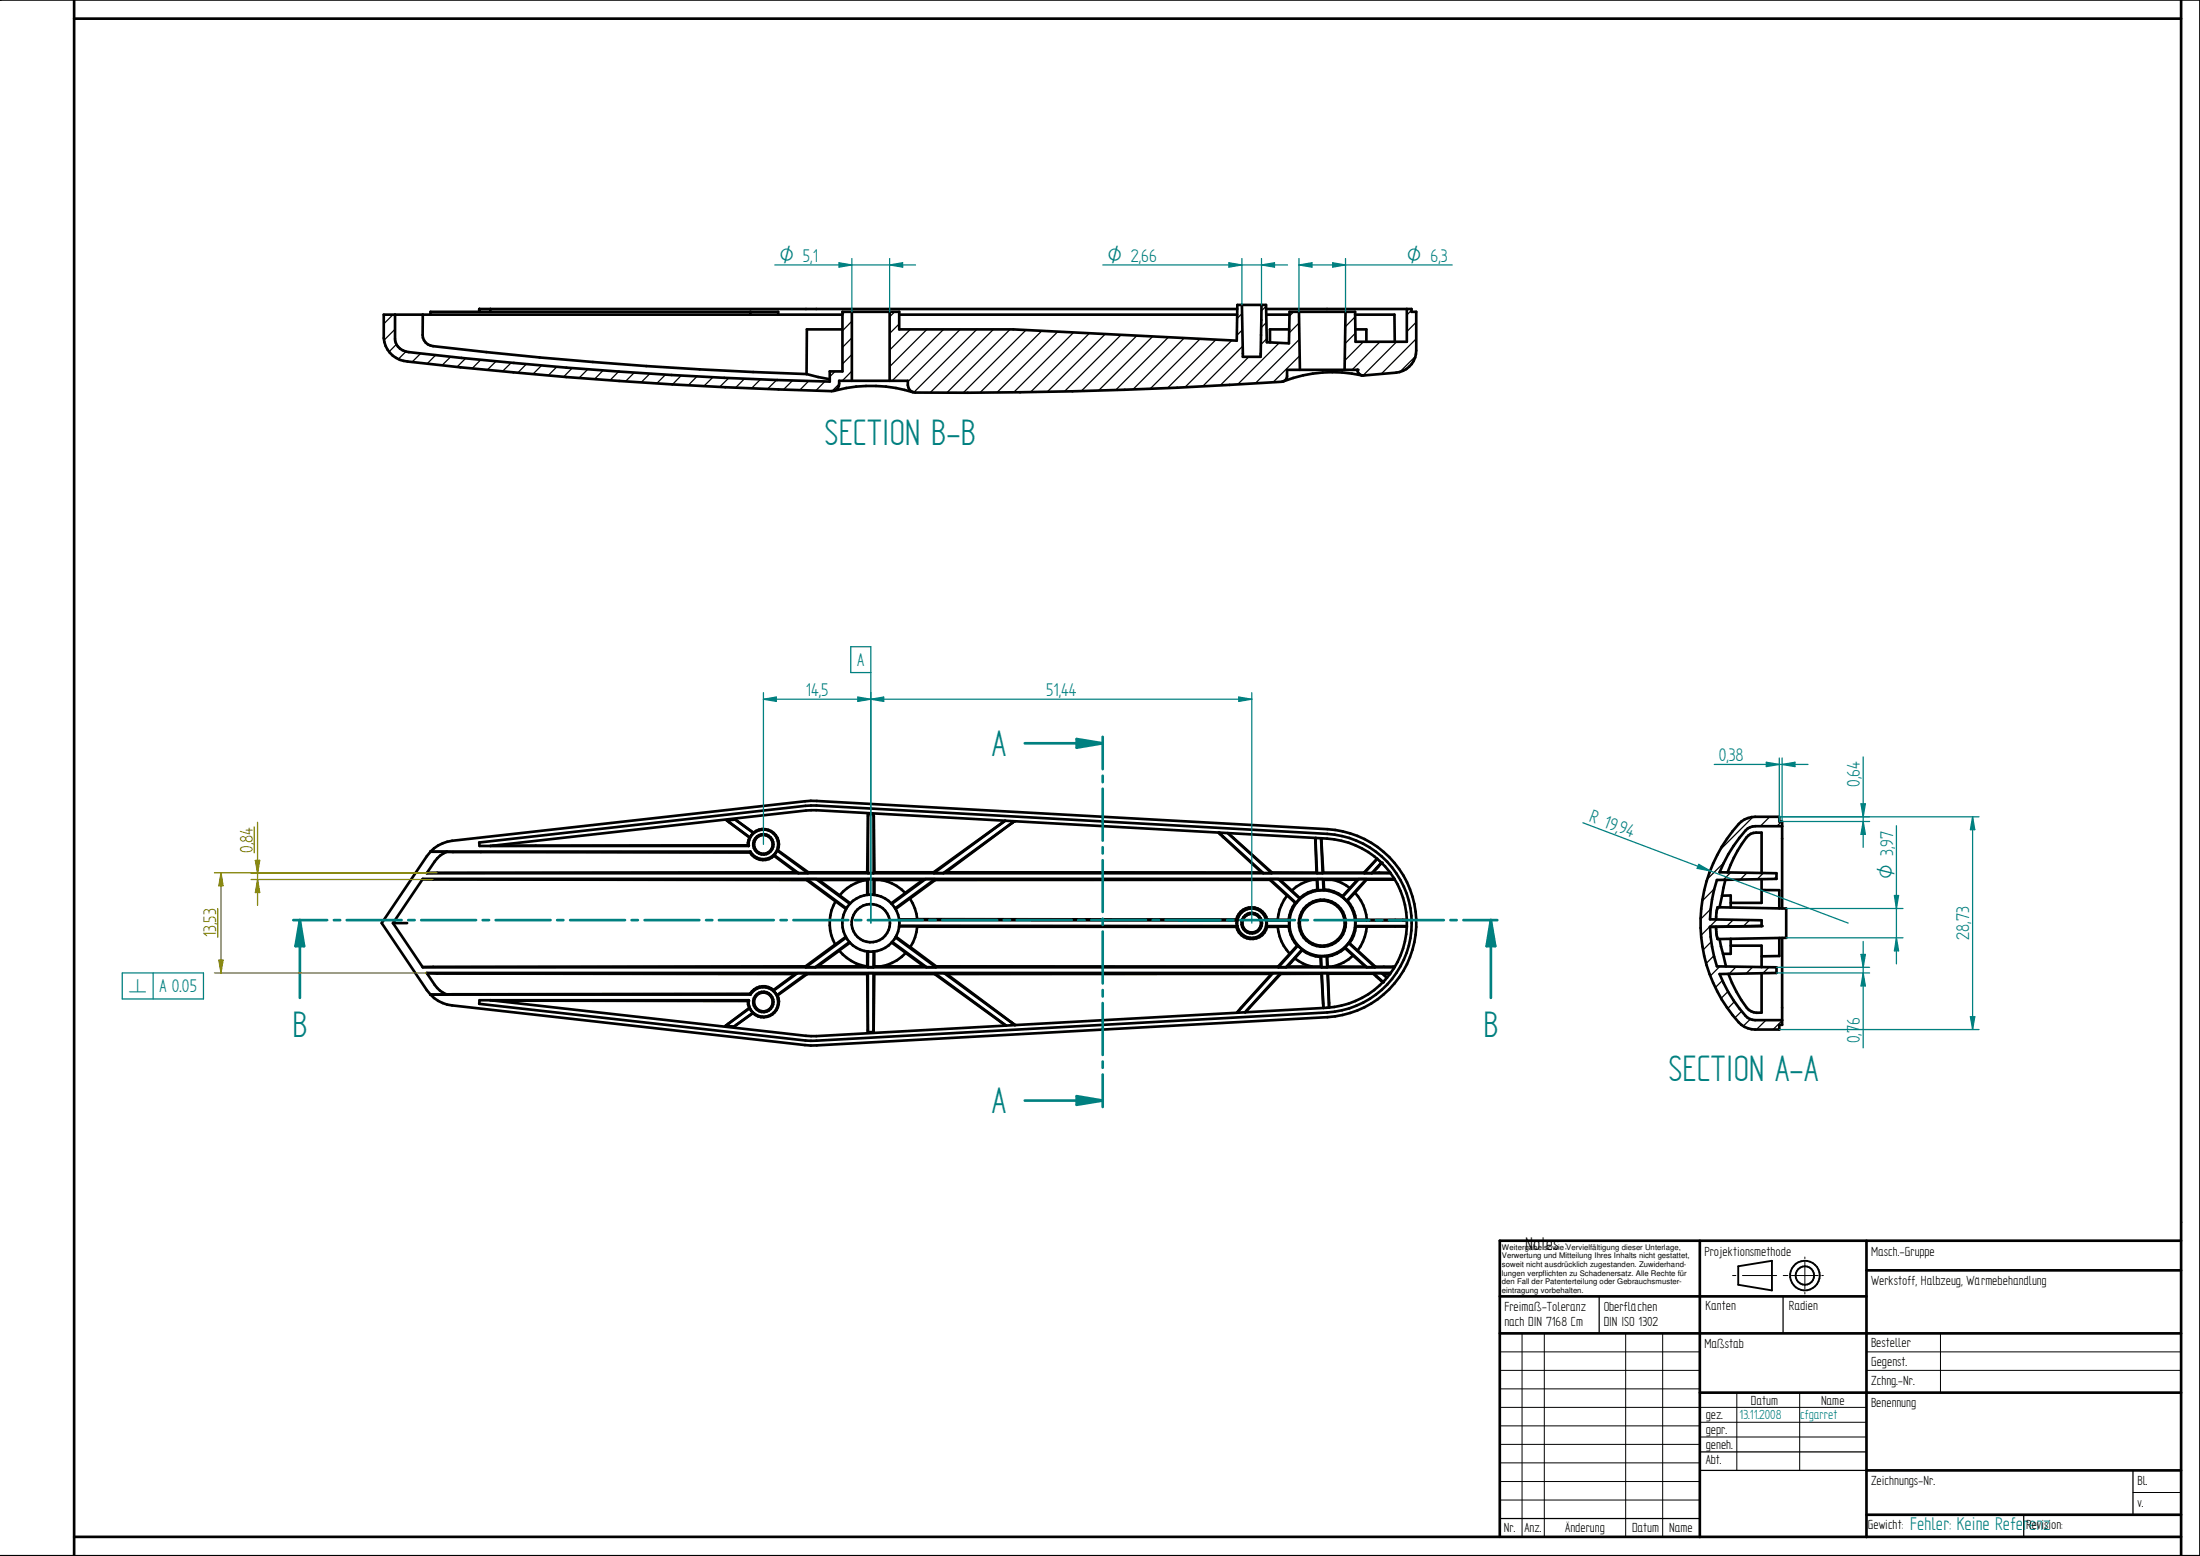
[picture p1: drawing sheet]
<svg xmlns="http://www.w3.org/2000/svg" width="594mm" height="420mm" viewBox="0 0 594 420" stroke-linecap="round" stroke-linejoin="round" font-family="sans-serif">
<g fill="none" stroke="#000" stroke-width=".72">
<path d="M20 0v420M20 5h569M589 0v420M235.9 219.9l-1.5-.1v16M235.9 219.9l.2 15.6M235.9 219.9v15.9M114.1 237.4l103.7 .2M120.6 230l81.9 .2M132.4 228.4l86.6-9.6 139.3 7.6a22.9 22.9 0 0 1 21.6 22.9 22.9 22.9 0 0 1-21.6 22.8l-139.3 7.7-86.6-9.7M196.3 221.5l6.1 4.6M196.3 221.5l6.2 4.6M198.6 221.3l-2.3 .2"/>
<path d="M198.6 221.3l4.8 3.5M198.6 221.3l4.8 3.6M202 228.3l.2 .1M202.2 228.4a4 4 0 0 1 5.1-4.2 4 4 0 0 1 2 6.4 4 4 0 0 1-6.7-.6M202.2 228.4h-72.7l-.1-.9 89.6-10 139.4 7.7a24.1 24.1 0 0 1 22.8 24.1 24.1 24.1 0 0 1-22.8 24.1l-139.4 7.7-89.6-10 .1-1h72.7M202.4 226.1h.1M202.4 226.1l-.5 2.2-68.9 .1M202.5 230.2a4.2 4.2 0 0 0 6.5 .9M202.6 230h-86.4a9.6 9.6 0 0 1 5.9-3l96.8-10.8 139.6 7.7a25.4 25.4 0 0 1 24 25.4 25.4 25.4 0 0 1-24 25.4l-139.6 7.6-96.8-10.8a9.3 9.3 0 0 1-5.9-2.9M202.6 230l-.1 .2M203.4 224.8v.1M203.4 224.9l-.9 1.2"/>
<path d="M203.4 224.8a4.2 4.2 0 0 1 5.2-.1 4.2 4.2 0 0 1 1.5 4.9M209 230.9v.2M209 231.1l6 4.4M209.9 229.7l-.9 1.2 6.6 4.9M209.9 229.7l8.3 6.1M210.1 229.6l-.2 .1M210.1 229.6l8.2 5.9M215 235.5l-99.7 .2M215 235.5l.6 .3M215.6 235.8h2.6M217.8 237.6l7.8 5.8M217.9 237.4l10.7 7.9"/>
<path d="M217.9 237.4h2.5M217.9 237.4l-.1 .2M218.3 235.5l-.1 .3M218.3 235.5h15.9M220.4 237.4l.7 .2M220.4 237.4l9.1 6.7M221.1 237.6h12.7M221.1 237.6l5.6 4.2M234.2 237.6a11.4 11.4 0 0 0-7.5 4.2M234.2 237.6v4M234.2 235.5l.2 .3M234.4 237.4v4.2"/>
<path d="M234.4 220.4l-.2 15.1M234.4 237.4h1.5M234.4 237.4l-.2 .2M234.4 235.8h1.5M235.9 237.4v4.2M235.9 237.4l.2 .2M236.1 237.6a10.8 10.8 0 0 1 8.4 3.5M236.1 237.6v4M236.1 235.5h16M236.1 235.5l-.2 .3M238 237.6h11.2M249.2 237.6l-8.5 6.3"/>
<path d="M249.9 237.4l-9.1 6.7M249.9 237.4h2.6M249.9 237.4l-.7 .2M252.1 235.5l19.3-13.9-19.2 14.2M252.1 235.5l.1 .3M252.2 235.8h2.6M252.5 237.4l-10.8 7.9M252.5 237.4l.1 .2M252.6 237.6l-10.8 7.8M255.4 235.5l85.3 .1M255.4 235.5l-.6 .3M273.8 221.8l-18.4 13.7"/>
<path d="M273.8 221.8l-19 14M329.1 224.9l11.6 10.7M329.1 224.8l12 11M331.5 225l11.9 10.8M331.6 225l11.8 10.6M340.7 235.6l.4 .2M341.1 235.8h2.3M342.9 237.6l4.6 4.3M342.9 237.6h-90.3M342.9 237.4l7.1 6.4M342.9 237.4h2.3M342.9 237.4v.2"/>
<path d="M343.4 235.6v.2M343.4 235.6h12.1M345.2 237.4l5.8 5.3M345.2 237.4l.4 .2M345.6 237.6l3.2 2.9M345.6 237.6h10M354.2 237.6a11.7 11.7 0 0 0-5.4 2.9M355.2 226.4l.3 9.2M355.2 226.3l.4 9.5M355.5 235.6l.1 .2M355.6 237.6l.1 2.6M355.6 235.8h1.6"/>
<path d="M355.7 237.4l.2 3M355.7 237.4h1.5M355.7 237.4l-.1 .2M356.7 226.4l.5 9.4M356.8 226.4l.5 9.2M357.2 237.4l.2 2.9M357.2 237.4l.2 .2M357.3 235.6l-.1 .2M357.3 235.6h11M357.4 237.6l.1 2.6M357.4 237.6h2.5M359.9 237.6a11.3 11.3 0 0 1 4.6 2.2"/>
<path d="M366.6 237.5l-4.1 4.5M366.6 237.5l-6.7 .1M366.9 237.4l-4.4 4.8M366.9 237.4h2.1M366.9 237.4l-.3 .1M368.3 235.6l3.6-3.7-3.5 3.9M368.3 235.6l.1 .2M368.4 235.8h2.1M369 237.4v.1M369 237.4l-5.3 5.8M369 237.5l-3.1 3.5M370.7 235.6l-.2 .2"/>
<path d="M370.7 235.6l4.7 .1M373 233l-2.3 2.6M373 232.9l-2.5 2.9M375.5 235.8h-260.3a11.3 11.3 0 0 1 5.5-5.8h-4.5l-.9 1.2-12.2 18.1 12.2 18.1 .9 1.2M376.5 237.3h-262.3l-8.1 12M376.6 237.5h-7.6M106.1 249.3h3.8M106.1 249.3l8.1 11.9h262.3M225.5 255l-8 5.9M225.6 243.4a11.8 11.8 0 0 0-.1 11.7M225.6 243.4l2.9 2M226.6 256.7l-5.8 4.2"/>
<path d="M226.7 241.8l2.9 2.1M228.4 253l-2.9 2.1M228.5 253.2l-10.9 8M229.4 254.4l-9.2 6.8M229.5 244.1a7.7 7.7 0 0 0 .4 10.8 7.7 7.7 0 0 0 10.9-.4M229.5 244.1a7.7 7.7 0 0 1 11.3 0M229.5 254.6l-2.9 2.1a11.8 11.8 0 0 0 7.6 4.2M234.2 256.9v4M234.4 256.9v4.3M235.9 256.9v4.3M236.1 256.9v4M240.8 244.1a7.6 7.6 0 0 1 0 10.4"/>
<path d="M240.8 254.5l8.7 6.4M240.9 254.3l9.3 6.9M241.8 253.1l10.9 8.1M242.8 250.1h4.9a11.6 11.6 0 0 1-1.9 5.7l-3.9-2.9M242.8 248.2l91 .1M242.8 248.5h91.2v1.6l-91.2-.1M244.6 257.3a10.9 10.9 0 0 1-8.5 3.6M245.7 242.6a12.1 12.1 0 0 1 2 5.6M245.8 255.7l7 5.2M247.7 250.2l86.1 .1a4.3 4.3 0 0 0 4.2 3.3 4.3 4.3 0 0 0 4.2-3.3h2.9M333.8 248.3l.2 .2M333.8 248.3a4.3 4.3 0 0 1 4.2-3.3 4.3 4.3 0 0 1 4.2 3.3h2.9"/>
<path d="M334 250.1l-.1 .1M342 250.1h6.1M342 248.5h6.1M342 250.1l.1 .1M342 248.5v1.6M342.1 248.4l-.1 .1M348 250.2h-3a12.2 12.2 0 0 0 3.3 7.4M348 250.2a9.7 9.7 0 0 0 2.3 5.2M348 248.4l.1 .1M348.1 250.1l-.1 .1M348.1 248.5v1.6M348.3 257.6l-3.2 3.4"/>
<path d="M348.8 240.5l2.2 2M349.7 258.8l-2 2.2M349.8 243.8l-2.2-2a12.7 12.7 0 0 0-2.6 6.6h3M349.8 243.8a9.5 9.5 0 0 0-1.8 4.6M349.8 243.8h.2M350.3 255.4h.2M350.3 255.4l-2 2.2M350.5 255.4l1.1 1M350.5 255.4l-5.3 5.8M351 242.7l-1 1.1M351 242.5v.2M351.6 256.6l-2 2.2a11.5 11.5 0 0 0 4.6 2.2"/>
<path d="M351.6 256.6a9.5 9.5 0 0 0 5 1.8M351.6 256.4v.2M351.6 256.4l-4.3 4.8M355.7 240.2a8.8 8.8 0 0 0-4.7 2.3M355.7 240.2l.2 .2M356.6 258.4l.1 2.6M356.7 258.2l-.1 .2M356.7 258.2l.2 3M357.4 240.3l-1.5 .1M357.5 240.2a9.5 9.5 0 0 1 5 1.8M357.5 240.2l-.1 .1M358.3 258.2h-1.6"/>
<path d="M358.3 258.2l.1 .1M358.3 258.2l.1 3M358.4 258.3l.1 2.7M362.5 242.2l1.2 1M362.5 242v.2M363.2 256a9.6 9.6 0 0 1-4.8 2.3M363.2 256l2.2 2M363.2 255.8v.2M363.2 255.8l5.9 5.4M363.7 243.2h.2M363.9 243.2a9.6 9.6 0 0 1 2.2 5.2M364.2 254.7l-1 1.1"/>
<path d="M364.2 254.7h.2M364.2 254.7l7.1 6.5M364.4 254.7l2.2 2M365.4 258a11.5 11.5 0 0 1-5.5 3M365.4 258l3.3 3M365.9 241a11.9 11.9 0 0 1 3.2 7.4M365.9 241l-2 2.2M366 248.5v1.6M366 250.1l.1 .1M366 250.1h13.9M366 248.5h13.9M366.1 248.4h13.8"/>
<path d="M366.1 250.2h3a12.4 12.4 0 0 1-2.5 6.5M366.1 250.2a8.6 8.6 0 0 1-1.7 4.5M366.1 248.4l-.1 .1M366.6 256.7l4.8 4.3M379.9 250.1l-10.8 .1M115.3 262.8l99.4 .2M116.2 268.6h86.4M133 270.2l68.9 .1 .4 1.9M196 277l2.2 .2M202.2 270.1l-.2 .2M202.3 272.2h.1M202.3 272.2l-6.3 4.8"/>
<path d="M202.4 272.2l-6.4 4.8M202.4 272.2l.9 1.3M202.5 268.4l-81.9 .1M202.5 268.4l.1 .2M202.6 268.6a4 4 0 0 1 6.7-.7 4 4 0 0 1-2 6.4 4 4 0 0 1-5.1-4.2M203.3 273.6l-5.1 3.6M203.3 273.5l-5.1 3.7M203.3 273.5v.1M208.9 267.3v.2M208.9 267.3a4.2 4.2 0 0 0-6.4 1.1M208.9 267.5l.9 1.2M209.8 268.7l.2 .1"/>
<path d="M210 268.8a4.2 4.2 0 0 1-1.4 5.1 4.2 4.2 0 0 1-5.3-.3M214.7 263l-5.8 4.3M215.3 262.8l-6.4 4.7M215.3 262.8l-.6 .2M215.3 262.8h2.6M217.5 260.9l-103.4 .2M217.5 260.9l.1 .3M217.6 261.2h2.6M217.9 262.8l-8.1 5.9M217.9 262.8l.1 .2M218 263l-8 5.8M218 263h16.2"/>
<path d="M220.8 260.9h13M220.8 260.9l-.6 .3M234.2 263l.2 15.2M234.2 260.9l.2 .3M234.4 262.8v15.9h1.5M234.4 262.8h1.5M234.4 262.8l-.2 .2M234.4 261.2h1.5M235.9 262.8v15.9M235.9 262.8l.2 .2M236.1 263l-.2 15.7M236.1 263h16.3"/>
<path d="M236.1 260.9l-.2 .3M238 260.9h11.5M249.5 260.9l.7 .3M250.2 261.2h2.5M252.4 263l19.2 13.9M252.4 262.8l19.2 14.1M252.4 262.8h2.6M252.4 262.8v.2M252.8 260.9l-.1 .3M252.8 260.9l92.3 .1M255 262.8l19 14-18.4-13.8M255 262.8l.6 .2"/>
<path d="M343.4 263l-9.4 10.5M343.4 263h-87.8M343.7 262.8l-9.7 10.6M343.7 262.8h2.1M343.7 262.8l-.3 .2M345.1 261l.1 .2M345.2 261.2h2.1M345.8 262.8l.1 .2M345.8 262.8l-9.6 10.5M345.9 263l-9.7 10.3M347.7 261l-.4 .2M347.7 261h9"/>
<path d="M356.7 261l.2 .2M356.8 262.9l-10.9 .1M356.9 261.2h1.5M356.9 262.8l.5 9.4-.6-9.3M356.9 262.8h1.6M356.9 262.8l-.1 .1M358.5 262.8l.4 9.3-.3-9.2M358.5 262.8l.1 .1M358.5 261h1.4M358.5 261l-.1 .2M358.6 262.9h12.2M359.9 261h8.8"/>
<path d="M368.7 261l.4 .2M369.1 261.2h2.2M370.8 262.9l2.6 2.3M370.9 262.8l2.6 2.4M370.9 262.8h2.3M370.9 262.8l-.1 .1M371.4 261l5.2 .1M371.4 261l-.1 .2M373.2 262.8l1.3 1.2M373.2 262.8l.2 .1M373.4 262.9l1.2 1.1M375.4 262.9h-2"/>
<path d="M375.5 262.7h-260.3a11.2 11.2 0 0 0 5.5 5.9M459 335v80M504 335v80M589 335h-184v80M405 350.1h99M504 343h85M405 360h184M459 376h130M504 397h85M20 415h569M504 409h85"/>
<circle cx="206.1" cy="228" r="2.75"/>
<circle cx="206.1" cy="228" r="2.53"/>
<circle cx="235.2" cy="249.3" r="5.2"/>
<circle cx="338" cy="249.3" r="4"/>
<circle cx="338" cy="249.3" r="2.77"/>
<circle cx="338" cy="249.3" r="2.51"/>
<circle cx="357" cy="249.3" r="6.1"/>
<circle cx="357.1" cy="249.3" r="6.4"/>
<circle cx="357.1" cy="249.3" r="8.9"/>
<circle cx="206.1" cy="270.6" r="2.53"/>
<circle cx="206.1" cy="270.6" r="2.75"/>
</g>
<path d="M0 0h594v420h-594M431.8 350.1v9.9M481.5 350.1v9.7M459 392h45M459 397h45M576 397v12M405 410h54M546.5 409v6" fill="none" stroke="#000" stroke-width=".34"/>
<g fill="none" stroke="#000" stroke-width=".27">
<path d="M487.4 339.4v.5M589 330h.1M467.9 344.4h.8M470.5 344.4h9.3M481.5 344.4h1.3M483.7 344.4h7.3M487.4 340.8v7.2M487.4 349v.4M491.9 344.4h.5M405 375h54M405 370h54M405 365h54"/>
<path d="M411 360v55M417 360v55M439 360v55M449 360v55M469 376v21M486 376v21M504 370h85M504 365h85M524 360v16M405 395h54M405 390h54M405 385h54"/>
<path d="M405 380h99M459 384h45M459 388h45M405 405h54M405 400h54M576 403h13"/>
</g>
<g fill="none" stroke="#000" stroke-width=".51">
<path d="M469.4 341.9l9.1-1.5v8l-9.1-1.5z"/>
<circle cx="487.4" cy="344.4" r="2.49"/>
<circle cx="487.4" cy="344.4" r="4"/>
</g>
<g fill="#000">
<circle cx="0" cy="0" r=".17"/>
<circle cx="116.2" cy="230" r=".36"/>
<circle cx="201.9" cy="228.3" r=".36"/>
<circle cx="202" cy="228.3" r=".36"/>
<circle cx="209" cy="230.9" r=".36"/>
<circle cx="273.8" cy="221.8" r=".36"/>
<circle cx="273.9" cy="221.8" r=".36"/>
<circle cx="329.1" cy="224.8" r=".36"/>
<circle cx="355.2" cy="226.3" r=".36"/>
<circle cx="356.7" cy="226.4" r=".36"/>
<circle cx="373.1" cy="233" r=".36"/>
<circle cx="333.8" cy="250.3" r=".36"/>
<circle cx="333.8" cy="250.2" r=".36"/>
<circle cx="334" cy="248.5" r=".36"/>
<circle cx="334" cy="250.1" r=".36"/>
<circle cx="342.1" cy="248.4" r=".36"/>
<circle cx="342.1" cy="250.2" r=".36"/>
<circle cx="342.2" cy="250.2" r=".36"/>
<circle cx="342.2" cy="248.4" r=".36"/>
<circle cx="116.2" cy="268.6" r=".36"/>
<circle cx="202" cy="270.3" r=".36"/>
<circle cx="274" cy="276.8" r=".36"/>
<circle cx="373.4" cy="265.2" r=".36"/>
</g>
<path d="M276.7 200.7h21.1v7M297.8 209.5v1.7M297.8 213v14M297.8 228.8v1.7M297.8 232.3v14M297.8 248.1v1.7M297.8 251.5v14.1M297.8 267.3v1.8M297.8 270.8v14.1M297.8 286.6v1.7M297.8 290.2v7" fill="none" stroke="#008080" stroke-width=".72"/>
<path d="M290.7 199.6l7.1 1.1-7.1 1.2z" fill="#008080"/>
<path d="M290.7 199.6l7.1 1.1-7.1 1.2zM276.7 297.2h21.1" fill="none" stroke="#008080" stroke-width=".72"/>
<path d="M290.7 296l7.1 1.2-7.1 1.1z" fill="#008080"/>
<path d="M297.8 199v1.7M290.7 296l7.1 1.2-7.1 1.1zM297.8 297.2v1.7" fill="none" stroke="#008080" stroke-width=".72"/>
<g fill="none" stroke="#000" stroke-width=".34">
<path d="M465.5 232.9l-4.5 4.5M467.4 235.6l-2 2M471.8 235.7l-1.9 1.8M473.4 220.6l-8.9 8.9M476.2 235.8l-1.7 1.6M477.9 220.6l-2.5 2.5M479.7 236.7l-.7 .7M481.1 221.8l-1.3 1.3M461.9 245.5l-2.7 2.7M462.1 254.3l-2.2 2.2M462.8 258.1l-2.1 2.1M462.9 240l-3.2 3.2"/>
<path d="M463.6 248.3l-4.2 4.3M468 248.4l-1.8 1.8M472.5 248.4l-1.7 1.7M475.7 249.7l-.3 .3M464.4 260.9l-2.6 2.6M465.1 264.8l-1.9 1.9M466.6 267.7l-1.8 1.9M468.4 270.5l-1.9 1.8M468.8 261l-1.9 2M470.3 273l-1.8 1.8M472.6 275.2l-1.9 1.9M473.3 261.1l-1.8 1.8"/>
<path d="M476.9 275.5l-2.6 2.5M477.7 261.2l-1.7 1.6M481.2 275.6l-2.4 2.4"/>
</g>
<g fill="none" stroke="#000" stroke-width=".72">
<path d="M465.9 237.6l-.9 4.3M466.5 235.6a30.9 30.9 0 0 1 5.6-10 4.3 4.3 0 0 1 3.6-.8v11M475.7 237.4v6.4h-8.3M481.2 223.1h-7.2a3.5 3.5 0 0 0-2.6 1.1 38.5 38.5 0 0 0-7.1 11.3l15.4 .3v1.5l-16.1 .3a37.9 37.9 0 0 0-1.8 10.6l13.9 .3v1.5l-13.9 .3M461.8 250.3a38.5 38.5 0 0 0 1.8 10.6l16.1 .3v1.5l-15.4 .3a36.4 36.4 0 0 0 7.6 11.8l2.1 .7h7.2M463.4 248.3l.4-3.3 18.5 .3v7.9l-18.5 .4-.4-3.3h-1.6M464.3 253.6l1 4M465 241.9l-.7 3.1M465 241.9l2.4-.1v3.3M465.3 257.6l.8 3.4M467.4 253.5v4.1h-2.1M467.4 255.4h8.3v5.8"/>
<path d="M475.7 240.3l4.8 .1v4.9M480.5 253.3v4.8l-4.8 .1M481.2 245.3v-23.5h-.7v-1.2h-6.5a6.2 6.2 0 0 0-4.5 1.9 39.8 39.8 0 0 0 .7 54.2 6.4 6.4 0 0 0 3.8 1.3h6.5v-1.3h.7v-23.4M475.7 262.8v10.6a4.2 4.2 0 0 1-4-1.2 35.4 35.4 0 0 1-5-9.2"/>
</g>
<g fill="#000">
<circle cx="463.8" cy="245" r=".36"/>
<circle cx="475.7" cy="250.1" r=".36"/>
</g>
<path d="M482.3 245.3h31.6M482.3 253.2h31.6M511.5 241.8h1.2l-.6 3.5z" fill="none" stroke="#008080" stroke-width=".34"/>
<path d="M511.5 241.8h1.2l-.6 3.5z" fill="#008080"/>
<path d="M512.1 253.2l.6 3.6h-1.2z" fill="none" stroke="#008080" stroke-width=".34"/>
<path d="M512.1 253.2l.6 3.6h-1.2z" fill="#008080"/>
<path d="M512.1 223v37.3M502.5 257.7h1.2l-.6 3.5zM479.7 261.2h25.2M479.7 262.7h25.2" fill="none" stroke="#008080" stroke-width=".34"/>
<path d="M502.5 257.7h1.2l-.6 3.5z" fill="#008080"/>
<path d="M503.1 262.7l.6 3.5h-1.2z" fill="none" stroke="#008080" stroke-width=".34"/>
<path d="M503.1 262.7l.6 3.5h-1.2z" fill="#008080"/>
<path d="M502.5 217h1.2l-.6 3.6zM480.5 220.6h24.4M480.5 221.8h24.4M503.1 254.2v28.8" fill="none" stroke="#008080" stroke-width=".34"/>
<path d="M502.5 217h1.2l-.6 3.6z" fill="#008080"/>
<path d="M503.1 221.8l.6 3.5h-1.2z" fill="none" stroke="#008080" stroke-width=".34"/>
<path d="M503.1 221.8l.6 3.5h-1.2z" fill="#008080"/>
<path d="M477 205.8l3.5 .6-3.5 .6zM480.5 204.7v17.1M481.2 204.7v17.1M503.1 204.4v24.4" fill="none" stroke="#008080" stroke-width=".34"/>
<path d="M477 205.8l3.5 .6-3.5 .6z" fill="#008080"/>
<path d="M481.2 206.4l3.5-.6v1.2z" fill="none" stroke="#008080" stroke-width=".34"/>
<path d="M481.2 206.4l3.5-.6v1.2z" fill="#008080"/>
<path d="M462.9 206.4h25.3" fill="none" stroke="#008080" stroke-width=".34"/>
<g fill="none" stroke="#008080" stroke-width=".72">
<path d="M88.3 248.5h-7.3v21M90.2 248.5h1.7M93.6 248.5h14.9M110.2 248.5h1.8M113.7 248.5h14.9M130.3 248.5h1.8M133.9 248.5h14.8M150.4 248.5h1.7M154 248.5h14.8M170.6 248.5h1.6M174.1 248.5h14.7M190.7 248.5h1.7"/>
<path d="M194.1 248.5h14.9M210.8 248.5h1.7M214.2 248.5h14.9M230.8 248.5h1.8M234.4 248.5h14.8M250.9 248.5h1.8M254.5 248.5h14.8M271.1 248.5h1.6M274.6 248.5h14.8M291.2 248.5h1.7M294.7 248.5h14.7M311.3 248.5h1.7"/>
<path d="M314.7 248.5h14.9M331.4 248.5h1.7M334.8 248.5h14.9M351.4 248.5h1.8M355 248.5h14.8M371.6 248.5h1.7M375.1 248.5h14.8M391.7 248.5h1.7M395.2 248.5h7.4"/>
</g>
<path d="M81 248.5l1.1 7h-2.3z" fill="#008080"/>
<path d="M81 248.5l1.1 7h-2.3zM402.6 248.5v21" fill="none" stroke="#008080" stroke-width=".72"/>
<path d="M402.6 248.5l1.2 7h-2.4z" fill="#008080"/>
<path d="M79.2 248.5h1.8M402.6 248.5l1.2 7h-2.4zM402.6 248.5h1.7" fill="none" stroke="#008080" stroke-width=".72"/>
<g fill="none" stroke="#000" stroke-width=".34">
<path d="M106.1 85l-2.5 2.5M106.7 88.9l-3 3M107.1 93l-2 2M109.6 95l-2 2M113.6 95.5l-2.3 2.2M117.6 95.9l-2.2 2.3M121.7 96.4l-2.3 2.2M125.8 96.7l-2.4 2.4M129.8 97.2l-2.3 2.3M133.9 97.6l-2.3 2.3M138 98l-2.3 2.3M142.1 98.3l-2.3 2.4"/>
<path d="M146.3 98.7l-2.4 2.3M150.4 99l-2.4 2.4M154.6 99.4l-2.4 2.3M158.7 99.7l-2.3 2.4M162.9 100l-2.4 2.4M228.1 84.2l-.6 .6M230 86.7l-2.5 2.6M230 91.2l-2.5 2.6M230 95.7l-2.5 2.6M241.6 84.2l-1.4 1.4M242.8 87.5l-2.6 2.5M245.8 88.9l-5.6 5.6"/>
<path d="M250.3 88.9l-10.1 10.1M254.8 88.9l-13.9 13.9M259.3 88.9l-14.2 14.2M263.8 88.9l-17 17.1M268.3 88.9l-17.1 17.1M272.7 88.9l-17 17.1M277.1 89.1l-17 16.9M281.3 89.3l-16.6 16.7M285.6 89.6l-16.4 16.4M289.9 89.8l-16.2 16.2M294.2 90l-15.9 15.9M298.4 90.2l-15.6 15.6"/>
<path d="M302.7 90.4l-15.3 15.3M307 90.6l-15 15M311.3 90.8l-14.7 14.7M315.5 91.1l-14.2 14.2M319.8 91.3l-13.9 13.9M324.1 91.5l-13.5 13.5M328.3 91.7l-13 13.1M332.6 91.9l-12.6 12.7M335.4 84.7l-1.4 1.3M335.5 89.1l-1.5 1.5M335.6 93.5l-10.9 10.9M337.2 96.4l-7.7 7.7"/>
<path d="M341.9 82.7l-1.3 1.2M342 87.1l-1.4 1.4M342 91.5l-1.5 1.5M345.4 92.6l-11.2 11.2M349.3 84.2l-1.1 1.1M350.8 87.2l-2.7 2.7M350.9 91.6l-11.9 11.9M351 96.1l-7.2 7.1M365.9 85.6l-2.6 2.6M366 90l-2.8 2.8M368.2 92.3l-5.1 5.1M372.7 92.3l-7.6 7.6"/>
<path d="M377.1 92.3l-9 9.1M381.2 83.8l-1.3 1.2M382.2 96.2l-4.2 4.2M382.4 87l-2.5 2.5M382.4 91.5l-9.4 9.5M167.1 100.3l-2.4 2.4M171.3 100.6l-2.4 2.4M175.5 100.9l-2.4 2.4M179.7 101.1l-2.4 2.4M184 101.4l-2.4 2.4M188.2 101.6l-2.4 2.5M192.5 101.9l-2.4 2.4"/>
<path d="M196.8 102.1l-2.5 2.4M201.1 102.2l-2.5 2.5M205.4 102.4l-2.5 2.5M209.7 102.6l-2.4 2.4M214 102.7l-2.4 2.5M218.4 102.9l-2.5 2.5M222.8 103l-2.5 2.5M225.5 100.3l-1.4 1.4M226.6 103.7l-1.9 1.9M230 100.2l-2.5 2.6"/>
</g>
<g fill="none" stroke="#000" stroke-width=".72">
<path d="M114.2 85l-.1 5.5a3 3 0 0 0 2.9 3 1193.9 1193.9 0 0 0 100.8 7.5M116.2 85v-.8h93.9v.8M129.5 83.4v.8M132.4 83.4v.8M202.6 84.2v.8M227.5 85h-123.9v6.3a6.9 6.9 0 0 0 6.5 6.3 1265 1265 0 0 0 115.1 7.9 2.2 2.2 0 0 0 1.4-2.7h18.5a2.35 2.35 0 0 0 2 3.2 1248.7 1248.7 0 0 0 99.5-3M227.5 88.9h-9.6l-.1 12.1M230 84.2v18.6M240.2 84.2v18.6M242.8 85h91.3M334.1 83.4h-204.7v.8M335.4 82.3l.2 14.1h4.8l.2-14.1"/>
<path d="M341.9 83.4h39.3v.8h1.2v10.5a6 6 0 0 1-5.4 5.9l-8.8 .8a1.53 1.53 0 0 1-1.6-1.5h-3.5M342 85h6.2M348.1 88.9h-5.2v3.6M350.8 84.2l.2 15.7M363.1 99.9h-15.6v1.7a1.45 1.45 0 0 1-.9 1.4M363.3 84.2l-.2 15.7M365.9 85h10.6l.1 7.3M366 88.9h3v3.4M379.9 83.4v8.9h-13.9l-.1-8.1h-17.7l-.1 8.5-6-.3-.2-10.1h-7.8l-.1 9.7-60.4-3.1h-30.8v-4.7h-15.3v16.1h-3.4v2.7a1240.4 1240.4 0 0 1-114.5-8.1 3.7 3.7 0 0 1-2.9-3.4v-6.5M217.8 101l6.3 1.4M225.2 105.5a38.3 38.3 0 0 1 21.3 .4M367.7 101.3a36.6 36.6 0 0 0-21.1 1.7"/>
</g>
<g fill="#000">
<circle cx="366.6" cy="99.9" r=".36"/>
<circle cx="367.7" cy="101.3" r=".36"/>
</g>
<path d="M427.4 222.2l71.7 27.1M458.7 233.4l3.1 1.8-3.5-.7z" fill="none" stroke="#008080" stroke-width=".34"/>
<path d="M458.7 233.4l3.1 1.8-3.5-.7z" fill="#008080"/>
<path d="M480.5 220.6h53.9M532.7 220.6l.6 3.4h-1.2zM480.5 278h53.9" fill="none" stroke="#008080" stroke-width=".34"/>
<path d="M532.7 220.6l.6 3.4h-1.2z" fill="#008080"/>
<path d="M532.1 274.5h1.2l-.6 3.5z" fill="none" stroke="#008080" stroke-width=".34"/>
<path d="M532.1 274.5h1.2l-.6 3.5z" fill="#008080"/>
<path d="M230 69.8v14.4M240.2 69.8v14.4M240.2 71.5l3.5-.5v1.1zM532.7 220.6v57.4" fill="none" stroke="#008080" stroke-width=".34"/>
<path d="M240.2 71.5l3.5-.5v1.1z" fill="#008080"/>
<path d="M226.6 71l3.4 .5-3.4 .6z" fill="none" stroke="#008080" stroke-width=".34"/>
<path d="M226.6 71l3.4 .5-3.4 .6z" fill="#008080"/>
<path d="M209.2 71.5h38M350.8 69.8v14.4M359.9 71l3.4 .5-3.4 .6zM363.3 69.8v14.4" fill="none" stroke="#008080" stroke-width=".34"/>
<path d="M359.9 71l3.4 .5-3.4 .6z" fill="#008080"/>
<path d="M350.8 71.5l3.5-.5v1.1z" fill="none" stroke="#008080" stroke-width=".34"/>
<path d="M350.8 71.5l3.5-.5v1.1z" fill="#008080"/>
<path d="M335.4 69.8v12.5M340.6 69.8v12.5M340.6 71.5l3.6-.5v1.1zM350.8 71.5h41.3" fill="none" stroke="#008080" stroke-width=".34"/>
<path d="M340.6 71.5l3.6-.5v1.1z" fill="#008080"/>
<path d="M331.8 71l3.6 .5-3.6 .6z" fill="none" stroke="#008080" stroke-width=".34"/>
<path d="M331.8 71l3.6 .5-3.6 .6z" fill="#008080"/>
<path d="M297.8 71.5h49.9M206.2 187v41M231.6 188.2l3.6 .6-3.6 .6zM235.2 187v62.3" fill="none" stroke="#008080" stroke-width=".34"/>
<path d="M231.6 188.2l3.6 .6-3.6 .6z" fill="#008080"/>
<path d="M206.2 188.8l3.4-.6v1.2z" fill="none" stroke="#008080" stroke-width=".34"/>
<path d="M206.2 188.8l3.4-.6v1.2z" fill="#008080"/>
<path d="M206.2 188.8h29M235.2 187v62.3M235.2 188.8l3.4-.6v1.2zM338 187v62.3" fill="none" stroke="#008080" stroke-width=".34"/>
<path d="M235.2 188.8l3.4-.6v1.2z" fill="#008080"/>
<path d="M334.5 188.2l3.5 .6-3.5 .6z" fill="none" stroke="#008080" stroke-width=".34"/>
<path d="M334.5 188.2l3.5 .6-3.5 .6z" fill="#008080"/>
<path d="M235.2 188.8h102.8M235.2 181.6h-5.5v-7h5.5v12.4" fill="none" stroke="#008080" stroke-width=".34"/>
<path d="M67.8 237.5h49.2M67.8 235.8h47.4M68.7 223.3v7M69.5 237.5l.6 3.5h-1.1z" fill="none" stroke="#808000" stroke-width=".34"/>
<path d="M69.5 237.5l.6 3.5h-1.1z" fill="#808000"/>
<path d="M69 232.3h1.1l-.6 3.5z" fill="none" stroke="#808000" stroke-width=".34"/>
<path d="M69 232.3h1.1l-.6 3.5z" fill="#808000"/>
<path d="M57.9 235.7h60.2M59.7 235.7l.5 3.5h-1.1zM69.5 222v22.5M58.8 245.4v7.7M57.9 262.7h57.3" fill="none" stroke="#808000" stroke-width=".34"/>
<path d="M59.7 235.7l.5 3.5h-1.1z" fill="#808000"/>
<path d="M59.1 259.2h1.1l-.5 3.5z" fill="none" stroke="#808000" stroke-width=".34"/>
<path d="M59.1 259.2h1.1l-.5 3.5z" fill="#808000"/>
<path d="M59.7 235.7v27" fill="none" stroke="#808000" stroke-width=".34"/>
<path d="M33 262.7h21.9v7h-21.9zM41.4 262.7v7" fill="none" stroke="#008080" stroke-width=".34"/>
<g font-size="11.3" fill="#008080">
<text x="222.7" y="120.1">SECTION B-B</text>
<text x="267.8" y="204.2">A</text>
<text x="79" y="280">B</text>
<text x="400.6" y="280">B</text>
<text x="450.5" y="292">SECTION A-A</text>
<text x="267.8" y="300.7">A</text>
</g>
<g font-size="5.6" fill="#008080">
<text x="231.5" y="179.9">A</text>
<text x="217.6" y="187.9">14,5</text>
<text x="282.5" y="187.9">51,44</text>
<text x="464.1" y="205.5">0,38</text>
<text x="502.2" y="212.5" transform="rotate(-90 502.2 212.5)">0,64</text>
<text x="428.9" y="221.8" transform="rotate(21 428.9 221.8)">R 19,</text>
<text x="436.8" y="224.7" transform="rotate(21 436.8 224.7)">94</text>
<text x="531.8" y="253.8" transform="rotate(-90 531.8 253.8)">28,73</text>
<text x="43.1" y="268">A 0.05</text>
<text x="502.2" y="281.7" transform="rotate(-90 502.2 281.7)">0,76</text>
<text x="515.8" y="413.1">Fehler: Keine Referenz</text>
</g>
<g font-size="5.6" fill="#808000">
<text x="68.2" y="230.3" transform="rotate(-90 68.2 230.3)">0,84</text>
<text x="58.4" y="253.1" transform="rotate(-90 58.4 253.1)">13,53</text>
</g>
<text font-size="5.6" x="411.8" y="337.6">Notes :</text>
<g font-size="5.4" fill="#008080">
<text x="210.5" y="70.7">O 5,1</text>
<text x="299" y="70.7">O 2,66</text>
<text x="379.9" y="70.7">O 6,3</text>
<text x="511.3" y="237.4" transform="rotate(-90 511.3 237.4)">O 3,97</text>
<text x="34.8" y="268">n</text>
</g>
<g font-size="4">
<text x="460.2" y="339">Projektionsmethode</text>
<text x="505.2" y="339">Masch.-Gruppe</text>
<text x="505.2" y="347">Werkstoff, Halbzeug, W‰rmebehandlung</text>
<text x="460.6" y="353.9">Kanten</text>
<text x="483.1" y="353.9">Radien</text>
<text x="406.2" y="354">Freimaf</text>
<text x="406.2" y="358.1">nach DIN 7168 Cm</text>
<text x="414.3" y="354">l-Toleranz</text>
<text x="433.1" y="354">Oberfl‰chen</text>
<text x="433.1" y="358.1">DIN ISO 1302</text>
<text x="460.2" y="364">Maf</text>
<text x="463.7" y="364">lstab</text>
<text x="505.2" y="363.9">Besteller</text>
<text x="505.2" y="368.9">Gegenst.</text>
<text x="505.2" y="373.9">Zchng.-Nr.</text>
<text x="460.6" y="383.3">gez.</text>
<text x="472.8" y="379.3">Datum</text>
<text x="491.7" y="379.3">Name</text>
<text x="505.2" y="379.9">Benennung</text>
<text x="460.6" y="387.3">gepr.</text>
<text x="460.6" y="391.3">geneh.</text>
<text x="460.6" y="395.3">Abt.</text>
<text x="505.2" y="400.9">Zeichnungs-Nr.</text>
<text x="577.2" y="400.9">Bl.</text>
<text x="577.2" y="406.9">v.</text>
<text x="406.1" y="413.8">Nr.</text>
<text x="411.7" y="413.7">Anz.</text>
<text x="422.7" y="413.7">ƒnderung</text>
<text x="440.7" y="413.7">Datum Name</text>
<text x="504.4" y="413">Gewicht:</text>
<text x="547.2" y="413">Revision:</text>
</g>
<g font-size="4" fill="#008080">
<text x="469.8" y="383.2">13.11.2008</text>
<text x="486.1" y="383.2">cfgarret</text>
</g>
<g font-size="2.1">
<text x="405.5" y="337.4">Weitergabe sowie Vervielfältigung dieser Unterlage,</text>
<text x="405.5" y="339.8">Verwertung und Mitteilung Ihres Inhalts nicht gestattet,</text>
<text x="405.5" y="342.1">soweit nicht ausdrücklich zugestanden. Zuwiderhand-</text>
<text x="405.5" y="344.5">lungen verpflichten zu Schadenersatz. Alle Rechte für</text>
<text x="405.5" y="346.8">den Fall der Patenterteilung oder Gebrauchsmuster-</text>
<text x="405.5" y="349.2">eintragung vorbehalten.</text>
</g>
</svg>
